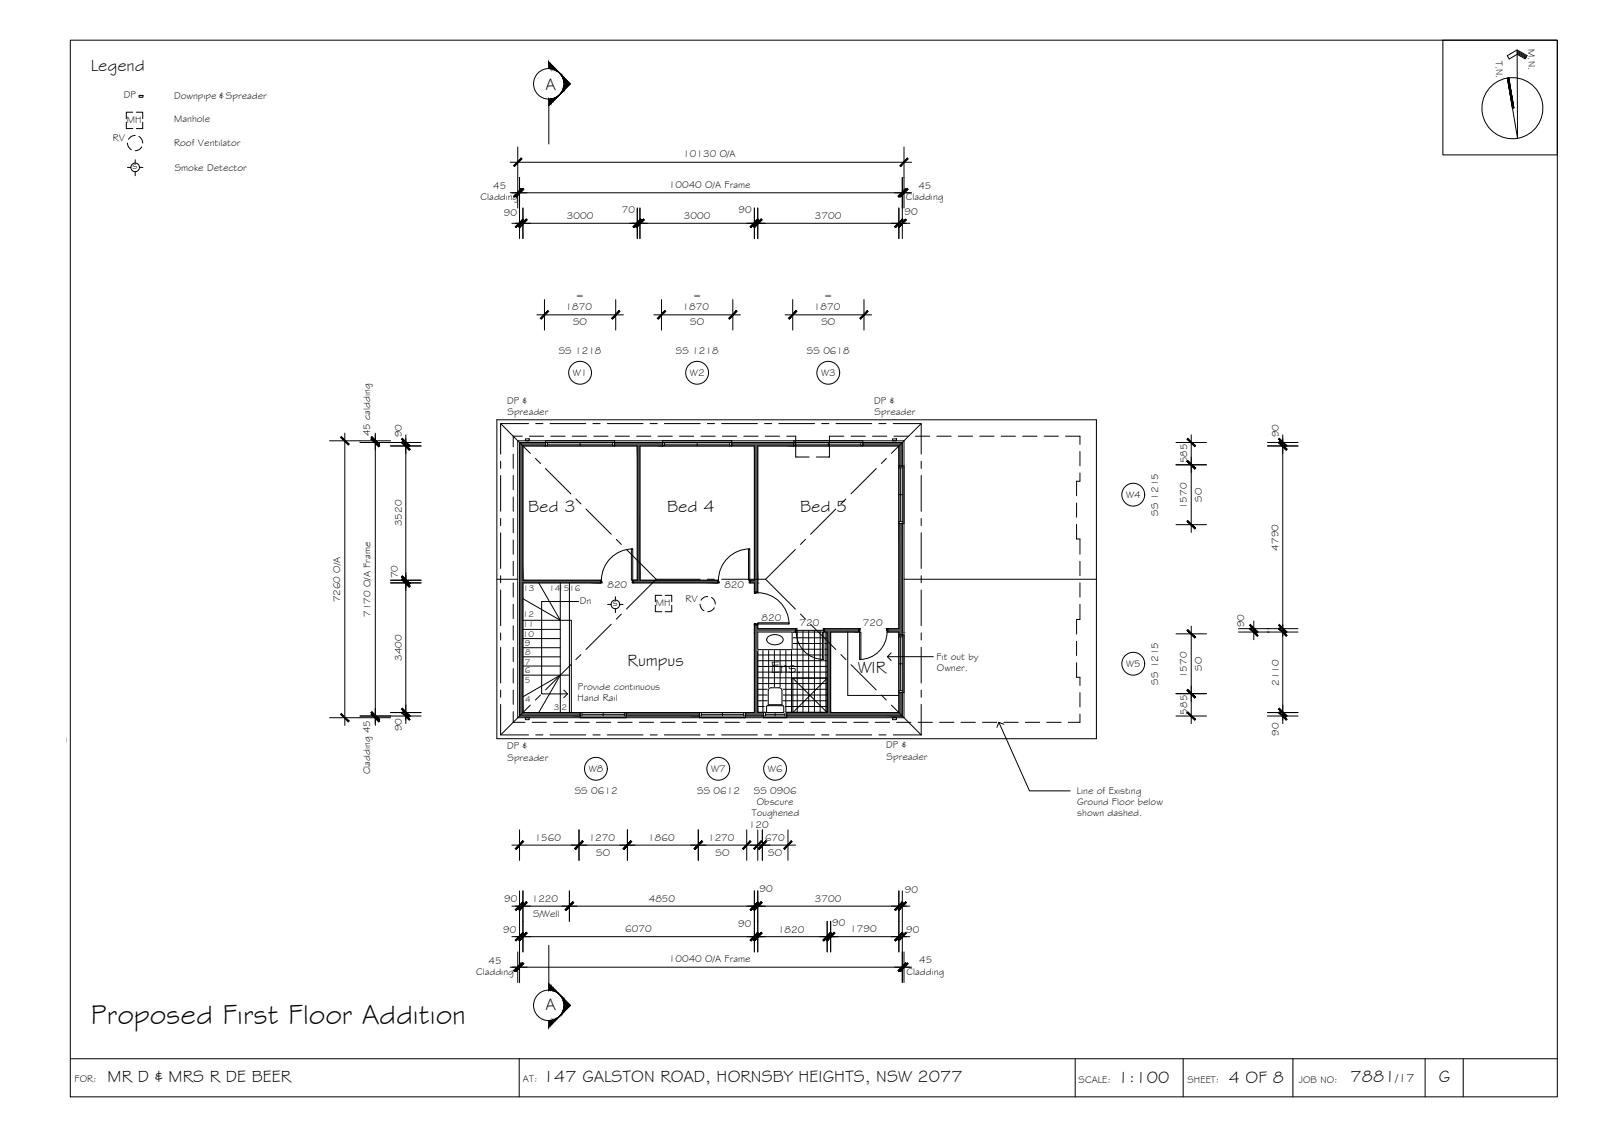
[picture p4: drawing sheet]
<svg xmlns="http://www.w3.org/2000/svg" width="420mm" height="297mm" viewBox="0 0 420 297" stroke-linecap="round" stroke-linejoin="round" font-family="sans-serif">
<!-- layer: HATCH -->
<g fill="#545454" stroke="#545454" stroke-width=".26">
<path d="M161.2 116l12.6 .9v-.9zM161.2 116l12.6 .9h-12.6z"/>
<path d="M167.1 116.9l.7 35.2v-35.2zM167.1 116.9l.7 35.2h-.7z"/>
<path d="M166.1 152.1l22.1 .7v-.7zM166.1 152.1l22.1 .7h-22.1z"/>
<path d="M191.9 116l16.3 .9v-.9zM191.9 116l16.3 .9h-16.3z"/>
<path d="M226.3 116l10.4 .9v-.9zM226.3 116l10.4 .9h-10.4z"/>
<path d="M235.7 116.9l1 5.3v-5.3zM235.7 116.9l1 5.3h-1z"/>
<path d="M197.9 116.9l.8 35.2v-35.2zM197.9 116.9l.8 35.2h-.8z"/>
<path d="M196.9 152.1l1.8 .7v-.7zM196.9 152.1l1.8 .7h-1.8z"/>
<path d="M197.9 152.8l.8 2.4v-2.4zM197.9 152.8l.8 2.4h-.8z"/>
<path d="M235.7 137.3l1 27.5v-27.5zM235.7 137.3l1 27.5h-1z"/>
<path d="M232.8 164.8l3.9 .9v-.9zM232.8 164.8l3.9 .9h-3.9z"/>
<path d="M235.7 165.7l1 .8v-.8zM235.7 165.7l1 .8h-1z"/>
<path d="M197.9 163.8l.8 1v-1zM197.9 163.8l.8 1h-.8z"/>
<path d="M216.2 164.8l9 .9v-.9zM216.2 164.8l9 .9h-9z"/>
<path d="M197.9 164.8l10.7 .9v-.9zM197.9 164.8l10.7 .9h-10.7z"/>
<path d="M235.7 181.6l1 5.2v-5.2zM235.7 181.6l1 5.2h-1z"/>
<path d="M216.9 165.7l1 21.1v-21.1zM216.9 165.7l1 21.1h-1z"/>
<path d="M197.9 165.7l.8 21.1v-21.1zM197.9 165.7l.8 21.1h-.8z"/>
<path d="M206.3 186.8l30.4 .9v-.9zM206.3 186.8l30.4 .9h-30.4z"/>
<path d="M195.5 186.8l4.7 .9v-.9zM195.5 186.8l4.7 .9h-4.7z"/>
<path d="M164.2 186.8l19.2 .9v-.9zM164.2 186.8l19.2 .9h-19.2z"/>
<path d="M136.3 116l6.8 .9v-.9zM136.3 116l6.8 .9h-6.8z"/>
<path d="M136.3 116.9l.8 35.2v-35.2zM136.3 116.9l.8 35.2h-.8z"/>
<path d="M136.3 152.1l21.3 .7v-.7zM136.3 152.1l21.3 .7h-21.3z"/>
<path d="M136.3 152.8l.8 34v-34zM136.3 152.8l.8 34h-.8z"/>
<path d="M136.3 186.8l15.9 .9v-.9zM136.3 186.8l15.9 .9h-15.9z"/>
</g>
<!-- layer: TILES -->
<g fill="none" stroke="#000" stroke-width=".26">
<path d="M198.7 179.2h18.2M198.7 177.7h18.2M198.7 176.2h18.2M198.7 174.7h18.2M198.7 173.2h18.2M198.7 171.7h18.2M198.7 170.2h18.2M198.7 168.7h18.2M198.7 167.2h18.2M200.1 165.7v21.1M201.6 165.7v21.1M203.1 165.7v21.1"/>
<path d="M204.6 165.7v21.1M206.1 165.7v21.1M207.6 165.7v21.1M208.8 165.7h7.3M209 165.3h6.9M209.1 165.3v21.5M210.6 165.3v21.5M212.1 165.3v21.5M213.6 165.3v21.5M215.1 165.3v21.5M216.6 165.7v21.1M198.7 186.7h18.2"/>
<path d="M198.7 185.2h18.2M198.7 183.7h18.2M198.7 182.2h18.2M198.7 180.7h18.2"/>
</g>
<!-- layer: BORDER -->
<g fill="none" stroke="#000" stroke-width=".26">
<path d="M18.4 10.5h390v277.1h-390zM378.4 10.5h30v30.1h-30zM397.9 13.1l2.6 1.5-.5 .8-2.1-1.2-2.1 1.3-.5-.9 2.6-1.5 .1 23.2-2.6-15.8M397.9 13.4l2.5 1.4M397.9 13.7l2.4 1.3M397.9 14l2.2 1.2M395.7 20.4l1.3 7.9M18.4 277.6h390M136.2 277.6v10M282 277.6v10M310.3 277.6v10M339.1 277.6v10"/>
<path d="M373.8 277.6v10M383.8 277.6v10"/>
<circle cx="396.7" cy="28.4" r="8"/>
</g>
<!-- layer: EXISTING -->
<g fill="none" stroke="#000" stroke-width=".26">
<path d="M134.6 119.1v3.7M137 114.4h-2.4v2.8M138.8 114.4h3.8M144.5 114.4h3.7M150.1 114.4h3.7M155.7 114.4h3.8M161.3 114.4h3.8M167 114.4h3.7M172.6 114.4h3.7M178.2 114.4h3.8M183.8 114.4h3.8M189.5 114.4h3.7"/>
<path d="M195.1 114.4h3.7M200.7 114.4h3.8M206.3 114.4h2.4v5.4h3.5M221.3 114.4h-3.8v5.4h-3.4M223.2 114.4h3.8M228.8 114.4h3.8M234.4 114.4h3.8M240.1 114.4h3.7M245.7 114.4h3.8M251.3 114.4h3.8M256.9 114.4h3.8M262.6 114.4h3.7"/>
<path d="M268.2 114.4h3.8M273.8 114.4h3.8M279.4 114.4h3.8v2.1M283.2 118.4v3.7M134.6 124.7v3.7M134.6 130.3v3.7M134.6 135.9v3.8M282.3 131.9v3.7M282.3 137.5v3.8h.9v4M283.2 124v2.2h-.9v3.8M134.6 141.6v3.7M134.6 147.2v3.7"/>
<path d="M134.6 152.8v3.7M134.6 158.4v3.8M283.2 158.4v4h-.9v3.8M283.2 147.2v3.7M283.2 152.8v3.7M134.6 164.1v3.7M134.6 169.7v3.7M134.6 175.3v3.8M282.3 168.1v3.8M282.3 173.8v3.8h.9v2.1M134.6 186.6v2.8h3.1M134.6 180.9v3.8"/>
<path d="M139.6 189.4h3.7M145.2 189.4h3.7M150.8 189.4h3.7M156.4 189.4h3.8M162 189.4h3.8M167.7 189.4h3.7M173.3 189.4h3.7M178.9 189.4h3.8M184.5 189.4h3.8M190.2 189.4h3.7M195.8 189.4h3.7M201.4 189.4h3.8"/>
<path d="M207 189.4h3.8M212.7 189.4h3.7M218.3 189.4h3.7M223.9 189.4h3.8M229.5 189.4h3.8M235.2 189.4h3.7M240.8 189.4h3.7M246.4 189.4h3.8M252 189.4h3.8M257.7 189.4h3.7M263.3 189.4h3.7M268.9 189.4h3.8"/>
<path d="M274.5 189.4h3.8M283.2 187.2v2.2h-3M283.2 181.6v3.7"/>
</g>
<!-- layer: ROOFPLAN EXIST. -->
<path d="M130.3 110.1h157.3v83.6h-157.3zM130.3 151.9h5.5M237.1 151.9h50.5" fill="none" stroke="#000" stroke-width=".26"/>
<!-- layer: NEWWORK -->
<g fill="none" stroke="#000" stroke-width=".26">
<path d="M143.1 115.6v1.3h-6v35.2h20.5v.7h-20.5v34h15.1v1.4M143.1 116h-6.8v71.7h15.9M161.2 115.6v1.3h5.9v35.2h-1v.7h22.1v-.7h-20.4v-35.2h6v-1.3M161.2 116h12.6M191.9 115.6v1.3h6v35.2h-1v.7h1v2.4h.8v-38.3h9.5v-1.3M191.9 116h16.3M226.3 115.6v1.3h9.4v5.3h1.4M226.3 116h10.4v6.2M236.7 137.3v29.2M237.1 137.3h-1.4v27.5h-2.9v.9h2.9v.8h1.4M164.2 188.2v-1.4h19.2v1.4M164.2 187.7h19.2"/>
<path d="M195.5 188.2v-1.4h2.4v-23h.8v1h9.9v.9h-9.9v21.1h1.5v1.4M195.5 187.7h4.7M236.7 181.6v6.1h-30.4M237.1 181.6h-1.4v5.2h-17.8v-21.1h7.3v-.9h-9v.9h.7v21.1h-10.6v1.4"/>
</g>
<!-- layer: STAIRS -->
<path d="M141.3 152.8l5.6 9.8-9.8-5.6M142.1 157.7h9.7M146.9 152.8v34M149.3 152.8v34M137.1 169.8h9.8M137.1 167.4h9.8M137.1 165h9.8M137.1 162.6h12.7v24.2M137.1 172.2h9.8M137.1 174.6h9.8M137.1 177h12.2M137.1 182.7l9.8-5.7-5.6 9.8" fill="none" stroke="#000" stroke-width=".26"/>
<!-- layer: WORK BY OWNER -->
<path d="M222.3 165.7v16.6h13.4" fill="none" stroke="#000" stroke-width=".26"/>
<!-- layer: INSULCLAD -->
<path d="M135.8 115.6h101.3v72.6h-101.3z" fill="none" stroke="#000" stroke-width=".26"/>
<!-- layer: MASK -->
<g fill="#fff" stroke="#fff" stroke-width=".26">
<path d="M215.7 165.7h.4l-.4 7.2zM216.1 165.7l-.4 7.2h.4z"/>
<path d="M165.6 143.9v8.2h.4zM165.6 143.9h.4v8.2z"/>
<path d="M196.3 143.9v8.2h.3zM196.3 143.9h.3v8.2z"/>
<path d="M225.5 165.7l.3 7.2v-7.2zM225.5 165.7l.3 7.2h-.3z"/>
<path d="M198.7 163.3v.3l8.3-.3zM198.7 163.6l8.3-.3v.3z"/>
<path d="M198.7 170.3l9.1-4.6v4.6zM198.7 165.7v4.6l9.1-4.6z"/>
<path d="M202.3 180.3h2.2zM202.1 180.3h2.4z"/>
<path d="M202.1 180.3h2.4zM202.1 180.3h2.4z"/>
<path d="M202.1 180.3l2.5 .1zM202 180.4h2.6z"/>
<path d="M202 180.4h2.6zM202 180.4h2.6z"/>
<path d="M202 180.4h2.7zM201.9 180.4h2.8z"/>
<path d="M201.9 180.4h2.9zM201.8 180.4h3z"/>
<path d="M201.8 180.4l3 .1zM201.8 180.4l3 .1z"/>
<path d="M201.8 180.5h3.1zM201.8 180.5h3.1z"/>
<path d="M201.7 180.5l3.2 .1zM201.7 180.5l3.2 .1z"/>
<path d="M201.7 180.6l3.3 .1zM201.7 180.6l3.3 .1z"/>
<path d="M201.6 180.7h3.4zM201.6 180.7h3.4z"/>
<path d="M201.6 180.7l3.4 .1zM201.6 180.7l3.4 .1z"/>
<path d="M201.6 180.8h3.4zM201.6 180.8h3.4z"/>
<path d="M201.5 180.8l3.6 .1zM201.5 180.8l3.6 .1z"/>
<path d="M201.5 180.9h3.6zM201.5 180.9h3.6z"/>
<path d="M201.5 180.9l3.6 .2zM201.5 180.9l3.6 .2z"/>
<path d="M201.5 181.1l3.6 3.9v-3.9zM201.5 181.1l3.6 3.9h-3.6z"/>
<path d="M201.3 185h4zM201.3 185h4z"/>
<path d="M201.3 185h4.1zM201.2 185h4.2z"/>
<path d="M201.2 185l4.2 .1zM201.2 185l4.2 .1z"/>
<path d="M201.2 185.1h4.3zM201.1 185.1h4.4z"/>
<path d="M201.1 185.1h4.4zM201.1 185.1h4.4z"/>
<path d="M201.1 185.1l4.4 .1zM201.1 185.1l4.4 .1z"/>
<path d="M201.1 185.2h4.4zM201.1 185.2h4.4z"/>
<path d="M201 185.2l4.6 .1zM201 185.2l4.6 .1z"/>
<path d="M201 185.3l4.6 1.5v-1.5zM201 185.3l4.6 1.5h-4.6z"/>
</g>
<path d="M165.6 143.9h.4v8.2h-.4zM196.3 143.9h.3v8.2h-.3zM198.7 163.3h8.3v.3h-8.3zM198.7 165.7h9.1v4.6h-9.1zM215.7 165.7h.4v7.2h-.4zM225.5 165.7h.3v7.2h-.3zM201 185.3v1.5h4.6v-1.5M201.5 181.1v3.9l-.5 .3M204.3 180.3a.75 .75 0 0 1 .8 .8M204.4 180.3h-2.2a.75 .75 0 0 0-.7 .8M205.1 181.1v3.9l.4 .3" fill="none" stroke="#fff" stroke-width=".26"/>
<!-- layer: DOORS -->
<g fill="none" stroke="#000" stroke-width=".26">
<path d="M157.6 152.1h.1l.2 .7h-.3zM165.6 143.9h.4v8.2h-.4zM166 152.1h.1v.7h-.3zM188.2 152.1h.3l.1 .7h-.4zM196.3 143.9h.3v8.2h-.3zM196.6 152.1h.3v.7h-.4zM197.9 155.2h.8v.2l-.8 .2zM197.9 163.5l.8 .1v.2h-.8zM198.7 163.3h8.3v.3h-8.3zM208.6 164.8h.4l-.2 .9h-.2zM215.7 165.7h.4v7.2h-.4zM215.9 164.8h.3v.9h-.1z"/>
<path d="M225.2 164.8h.4l-.1 .9h-.3zM225.5 165.7h.3v7.2h-.3zM232.5 164.8h.3v.9h-.2z"/>
</g>
<!-- layer: 0.13 -->
<path d="M165.9 143.9a8.2 8.2 0 0 0-8.2 8.2M196.6 143.9a8.2 8.2 0 0 0-8.2 8.2M198.7 155.4a8.2 8.2 0 0 1 8.2 8.2M208.8 165.7a7.2 7.2 0 0 0 7.2 7.2M232.6 165.7a7.2 7.2 0 0 1-7.2 7.2" fill="none" stroke="#000" stroke-width=".26"/>
<!-- layer: WINDOWS -->
<g fill="none" stroke="#000" stroke-width=".26">
<path d="M143.1 116h18.1v.9h-18.1zM143.1 116.9h18.1M143.1 115.6h18.1M143.6 116.5h17.1M143.6 116v.9M152.2 116v.9M160.7 116v.9M173.8 116h18.1v.9h-18.1zM173.8 116.9h18.1M173.8 115.6h18.1M174.3 116.5h17.1M174.3 116v.9"/>
<path d="M182.8 116v.9M191.4 116v.9M208.2 116h18.1v.9h-18.1zM208.2 116.9h18.1M208.2 115.6h18.1M208.7 116v.9M208.7 116.5h17.1M217.2 116v.9M225.8 116v.9M235.7 122.2h1v15.1h-1zM235.7 122.2v15.1M235.7 122.7h1"/>
<path d="M235.7 129.7h1M235.7 136.8h1M236.2 122.7v14.1M237.1 122.2v15.1M235.7 166.5h1v15.1h-1zM235.7 167h1M235.7 166.5v15.1M235.7 174h1M236.2 167v14.1M237.1 166.5v15.1M152.2 186.8h12v.9h-12zM152.2 186.8h12"/>
<path d="M152.2 188.2h12M152.6 186.8v.9M152.6 187.3h11.2M158.2 186.8v.9M163.8 186.8v.9M183.4 186.8h12.1v.9h-12.1zM183.4 186.8h12.1M183.4 188.2h12.1M183.9 187.3h11.2M183.9 186.8v.9M189.5 186.8v.9M195.1 186.8v.9"/>
<path d="M200.2 186.8h6.1v.9h-6.1zM200.2 186.8h6.1M200.2 188.2h6.1M200.8 187.3h5.1M200.8 186.8v.9M203.3 186.8v.9M205.9 186.8v.9M235.7 181.1h1"/>
<circle cx="152.1" cy="97.7" r="3"/>
<circle cx="182.8" cy="97.7" r="3"/>
<circle cx="217.2" cy="97.7" r="3"/>
<circle cx="297.2" cy="129.7" r="3"/>
<circle cx="297.2" cy="174" r="3"/>
<circle cx="156.3" cy="201.6" r="3"/>
<circle cx="188.4" cy="201.6" r="3"/>
<circle cx="203.3" cy="201.6" r="3"/>
</g>
<!-- layer: ROOFPLAN NEW -->
<g fill="none" stroke="#000" stroke-width=".26">
<path d="M131.3 111.1l7.8 7.8M138.6 111.1h-7.3v8M140.5 111.1h1.9M144.3 111.1h9.3M155.5 111.1h1.9M159.3 111.1h9.3M170.5 111.1h1.9M174.3 111.1h9.3M185.5 111.1h1.9M189.3 111.1h9.3M200.5 111.1h1.9M204.3 111.1h9.3"/>
<path d="M215.5 111.1h1.9M219.3 111.1h9.3M230.5 111.1h1.9M234.3 111.1h7.3v8M241.6 111.1l-7.8 7.8M131.3 120.9v1.9M131.3 124.7v9.3M131.3 135.9v1.9M131.3 139.7v9.3M140.4 120.2l1.4 1.3M143.1 122.8l6.6 6.7M151 130.8l1.4 1.3"/>
<path d="M153.7 133.4l6.6 6.7M219.2 133.4l-6.6 6.7M221.9 130.8l-1.4 1.3M229.8 122.8l-6.6 6.7M232.5 120.2l-1.4 1.3M241.6 120.9v1.9M241.6 124.7v9.3M241.6 135.9v1.9M241.6 139.7v9.3M131.3 150.9v1.9M131.3 154.7v9.4M161.6 141.4l1.4 1.3"/>
<path d="M164.3 144.1l7.8 7.8M172.1 151.9h11.5M172.1 151.9l-7.8 7.8M185.5 151.9h1.9M189.3 151.9h11.5M200.8 151.9l7.8 7.8M208.6 144.1l-7.8 7.8M211.3 141.4l-1.4 1.3M241.6 150.9v1.9M241.6 154.7v9.4M131.3 165.9v1.9M131.3 169.7v9.4"/>
<path d="M149.7 174.3l-6.6 6.6M152.4 171.6l-1.4 1.3M160.3 163.7l-6.6 6.6M163 161l-1.4 1.3M209.9 161l1.4 1.3M212.6 163.7l6.6 6.6M220.5 171.6l1.4 1.3M223.2 174.3l6.6 6.6M241.6 165.9v1.9M241.6 169.7v9.4M131.3 184.7v8h7.3M131.3 180.9v1.9"/>
<path d="M139.1 184.9l-7.8 7.8M140.5 192.7h1.9M141.8 182.2l-1.4 1.3M144.3 192.7h9.3M155.5 192.7h1.9M159.3 192.7h9.3M170.5 192.7h1.9M174.3 192.7h9.3M185.5 192.7h1.9M189.3 192.7h9.3M200.5 192.7h1.9M204.3 192.7h9.3"/>
<path d="M215.5 192.7h1.9M219.3 192.7h9.3M230.5 192.7h1.9M231.1 182.2l1.4 1.3M233.8 184.9l7.8 7.8M234.3 192.7h7.3M241.6 180.9v1.9M241.6 184.7v8"/>
</g>
<!-- layer: SERVICES -->
<g fill="none" stroke="#000" stroke-width=".26">
<path d="M33.1 32v1.7h1.7M33.5 37.5l.2 .9 .7 .9M34.8 29.4h-1.7v1.7M35.4 35.5l-1 .3-.7 .7M35.8 29.4h1.6v1.7M36.4 35.8l.7 .6 .3 1.1M36.5 25h1v.5h-1zM37.2 38.5l-.6 .7-1.1 .3M37.4 32v1.7h-1.6M33.4 43.9h.9M35.5 41.9v.9M35.5 45v1.1"/>
<path d="M36.6 43.9h.9M137.8 115.1h1v.5h-1zM234.1 115.1h1v.5h-1zM159.4 158.5h.9M161.4 156.4v.9M161.4 159.6v1M162.5 158.5h.9M171.9 158.7v1.7h1.7M173.6 156.1h-1.7v1.6M174.5 156.1h1.7v1.6M176.2 158.7v1.7h-1.7M183.6 158.4l.2 .9 .8 .8"/>
<path d="M185.6 156.4l-1 .2-.7 .8M186.6 156.6l.7 .7 .3 1.1M187.3 159.3l-.5 .7-1.2 .4M137.8 188.2h1v.5h-1zM234.1 188.2h1v.5h-1z"/>
<circle cx="35.5" cy="43.9" r="1.13"/>
<circle cx="161.4" cy="158.5" r="1.13"/>
</g>
<!-- layer: 0 -->
<path d="M142.1 157.7v24.2h6.8M232.7 172.2h12.1M233.7 171.2l-1 1 1 1M147.9 180.9l1 1-1 1M262 189.4l8 17.9h10.7M263.3 189.9l-1.3-.5-.5 1.3" fill="none" stroke="#000" stroke-width=".26"/>
<!-- layer: WETAREA FIXTURES -->
<path d="M198.7 165.7h9.1v4.6h-9.1zM201.4 167a2.82 2.82 0 0 1 3.9 .3 1.41 1.41 0 0 1-1.5 1.7h-1.1a1.31 1.31 0 0 1-1.3-.6 1.31 1.31 0 0 1 0-1.4zM207.9 177.8h9v9h-9zM207.9 177.8l9 9M216.9 177.8l-9 9M201 185.3v1.5h4.6v-1.5M201 185.3l.3-.3h4l.2 .3M201.5 181.1v3.9M201.5 184.8h3.6M204.3 180.3a.75 .75 0 0 1 .8 .8M204.4 180.3h-2.2a.75 .75 0 0 0-.7 .8M205.1 181.1v3.9" fill="none" stroke="#000" stroke-width=".26"/>
<!-- layer: DIMENSION -->
<g fill="none" stroke="#000" stroke-width=".26">
<path d="M135.8 38.5v16M237.1 38.5v16M133.8 42.5h105.3M133.8 50.5h105.3M134.2 58.5h104.4M136.3 46.5v16M137.1 54.5v8M167.1 54.5v8M167.8 54.5v8M197.9 54.5v8M198.7 54.5v8M235.7 54.5v8"/>
<path d="M236.7 46.5v16M142.8 78.5v8M161.5 78.5v8M173.5 78.5v8M192.2 78.5v8M207.9 78.5v8M226.6 78.5v8M140.8 82.5h22.7M171.5 82.5h22.7M205.9 82.5h22.7M86.4 115.6h16M90.4 113.6v76.6"/>
<path d="M94.4 116h16M98.4 113.6v76.6M102.4 116.9h8M106.4 114v75.7M308.4 116h8M312.4 114v9.9M312.4 119.9v19.7M332.4 116h8M332.4 116.9h8M336.4 114v75.7M308.4 137.6h8M308.4 121.8h8"/>
<path d="M102.4 152.8h8M102.4 152.1h8M308.4 166.2h8M312.4 179.9v9.8M312.4 164.2v19.7M324.8 165.7h15.6M324.8 164.8h15.6M328.8 162.8v4.9M86.4 188.2h16M94.4 187.7h16M102.4 186.8h8M308.4 181.9h8"/>
<path d="M308.4 187.7h8M332.4 187.7h8M332.4 186.8h8M136.3 217.6v8M151.9 217.6v8M164.6 217.6v8M183.1 217.6v8M195.8 217.6v8M198.7 217.6v8M199.9 217.6v8M206.7 217.6v8M134.2 221.6h67.7"/>
<path d="M134.2 237.6h104.4M136.3 233.6v24M137.1 233.6v16M149.3 233.6v8M197.9 233.6v16M198 221.6h10.6M198.7 233.6v16M235.7 233.6v16M236.7 233.6v24M133.8 253.6h105.3M134.2 245.6h104.4M135.8 249.6v8"/>
<path d="M216.9 241.6v8M217.9 241.6v8M237.1 249.6v8"/>
</g>
<!-- layer: 0 -->
<g fill="#000" stroke="#000" stroke-width=".26">
<path d="M134.7 51.4l.2 .2 1.8-2.2zM136.7 49.4l.2 .2-2 2z"/>
<path d="M135.1 59.4l.2 .2 1.8-2.2zM137.1 57.4l.3 .3-2.1 1.9z"/>
<path d="M136.7 41.4l-1.8 2.2 2-2zM134.7 43.4l2-2-1.8 2.2z"/>
<path d="M137.1 49.4l-1.8 2.2 2.1-2zM135.1 51.4l2-2-1.8 2.2z"/>
<path d="M137.1 49.4l-1.8 2.2 2.1-2zM135.1 51.4l2-2-1.8 2.2z"/>
<path d="M138 57.4l-1.7 2.2 1.9-1.9zM138 57.4l-1.7 2.2-.3-.2z"/>
<path d="M138 57.4l-1.7 2.2 1.9-1.9zM138 57.4l-1.7 2.2-.3-.2z"/>
<path d="M166 59.4l.3 .2 1.7-2.2zM168 57.4l.3 .3-2 1.9z"/>
<path d="M166 59.4l.3 .2 1.7-2.2zM168 57.4l.3 .3-2 1.9z"/>
<path d="M168.7 57.4l-1.8 2.2 2.1-1.9zM166.7 59.4l2-2-1.8 2.2z"/>
<path d="M168.7 57.4l-1.8 2.2 2.1-1.9zM166.7 59.4l2-2-1.8 2.2z"/>
<path d="M196.8 59.4l.2 .2 1.7-2.2zM198.7 57.4l.3 .3-2 1.9z"/>
<path d="M196.8 59.4l.2 .2 1.7-2.2zM198.7 57.4l.3 .3-2 1.9z"/>
<path d="M199.7 57.4l-1.8 2.2 2-1.9zM197.6 59.4l2.1-2-1.8 2.2z"/>
<path d="M199.7 57.4l-1.8 2.2 2-1.9zM197.6 59.4l2.1-2-1.8 2.2z"/>
<path d="M234.6 59.4l.3 .2 1.8-2.2zM236.7 57.4l.2 .3-2 1.9z"/>
<path d="M234.6 59.4l.3 .2 1.8-2.2zM236.7 57.4l.2 .3-2 1.9z"/>
<path d="M235.5 51.4l.3 .2 1.7-2.2zM237.5 49.4l.3 .2-2 2z"/>
<path d="M235.5 51.4l.3 .2 1.7-2.2zM237.5 49.4l.3 .2-2 2z"/>
<path d="M236 43.4l.2 .2 1.8-2.2zM238 41.4l.2 .2-2 2z"/>
<path d="M237.5 57.4l-1.7 2.2 2-1.9zM235.5 59.4l2-2-1.7 2.2z"/>
<path d="M238 49.4l-1.8 2.2 2-2zM238 49.4l-1.8 2.2-.2-.2z"/>
<path d="M143.7 81.4l-1.8 2.2 2-1.9zM143.7 81.4l-1.8 2.2-.2-.2z"/>
<path d="M160.4 83.4l.2 .2 1.8-2.2zM162.4 81.4l.2 .3-2 1.9z"/>
<path d="M174.4 81.4l-1.8 2.2 2-1.9zM172.4 83.4l2-2-1.8 2.2z"/>
<path d="M191.1 83.4l.2 .2 1.8-2.2zM193.1 81.4l.2 .3-2 1.9z"/>
<path d="M208.8 81.4l-1.8 2.2 2-1.9zM206.8 83.4l2-2-1.8 2.2z"/>
<path d="M225.5 83.4l.2 .2 1.8-2.2zM227.5 81.4l.2 .3-2 1.9z"/>
<path d="M89.3 114.7l2 2 .3-.2zM89.5 114.4l2.1 2.1-2.3-1.8z"/>
<path d="M97.3 114.7l2.2 1.8-2-2.1zM97.3 114.7l2.2 1.8-.2 .2z"/>
<path d="M97.3 115.1l2 2 .2-.2zM97.3 115.1l.2-.2 2 2z"/>
<path d="M97.3 115.1l2 2 .2-.2zM97.3 115.1l.2-.2 2 2z"/>
<path d="M105.3 115.1l2.2 1.8-2-2zM105.3 115.1l2.2 1.8-.2 .2z"/>
<path d="M105.3 116l2 2 .2-.2zM105.3 116l.2-.2 2 2z"/>
<path d="M105.3 116l2 2 .2-.2zM105.3 116l.2-.2 2 2z"/>
<path d="M311.5 114.9l-.2 .2 2.2 1.8zM311.3 115.1l2.2 1.8-.2 .2z"/>
<path d="M335.3 115.1l2.2 1.8-2-2zM335.3 115.1l2.2 1.8-.2 .2z"/>
<path d="M335.3 116l2 2 .2-.2zM335.3 116l.2-.2 2 2z"/>
<path d="M335.3 116l2 2 .2-.2zM335.3 116l.2-.2 2 2z"/>
<path d="M311.5 136.5l-.2 .2 2.2 1.7zM311.3 136.7l2.2 1.7-.2 .3z"/>
<path d="M311.3 121l2 2 .2-.2zM311.3 121l.2-.3 2 2.1z"/>
<path d="M311.3 121l2 2 .2-.2zM311.3 121l.2-.3 2 2.1z"/>
<path d="M105.5 151l-.2 .2 2.2 1.8zM105.3 151.2l2.2 1.8-.2 .2z"/>
<path d="M105.5 151l-.2 .2 2.2 1.8zM105.3 151.2l2.2 1.8-.2 .2z"/>
<path d="M105.3 151.9l2 2 .2-.2zM105.3 151.9l.2-.2 2 2z"/>
<path d="M105.3 151.9l2 2 .2-.2zM105.3 151.9l.2-.2 2 2z"/>
<path d="M311.3 165.3l2 2 .2-.2zM311.3 165.3l.2-.2 2 2z"/>
<path d="M327.9 163.7l-.2 .2 2.2 1.8zM327.7 163.9l2.2 1.8-.2 .2z"/>
<path d="M327.7 164.8l2 2 .2-.2zM327.9 164.6l2 2-2.2-1.8z"/>
<path d="M335.5 163.7l-.2 .2 2.2 1.8zM335.3 163.9l2.2 1.8-.2 .2z"/>
<path d="M335.3 164.8l2 2 .2-.2zM335.3 164.8l.2-.2 2 2z"/>
<path d="M89.5 187.1l-.2 .2 2.3 1.8zM89.3 187.3l2.3 1.8-.3 .2z"/>
<path d="M97.5 186.6l-.2 .2 2.2 1.8zM97.3 186.8l2.2 1.8-.2 .2z"/>
<path d="M97.5 186.6l-.2 .2 2.2 1.8zM97.3 186.8l2.2 1.8-.2 .2z"/>
<path d="M97.3 187.3l2 2 .2-.2zM97.3 187.3l.2-.2 2 2z"/>
<path d="M105.5 185.7l-.2 .2 2.2 1.8zM105.3 185.9l2.2 1.8-.2 .2z"/>
<path d="M105.5 185.7l-.2 .2 2.2 1.8zM105.3 185.9l2.2 1.8-.2 .2z"/>
<path d="M105.3 186.8l2 2 .2-.2zM105.3 186.8l.2-.2 2 2z"/>
<path d="M311.5 180.8l-.2 .2 2.2 1.8zM311.3 181l2.2 1.8-.2 .2z"/>
<path d="M311.5 180.8l-.2 .2 2.2 1.8zM311.3 181l2.2 1.8-.2 .2z"/>
<path d="M311.3 186.8l2 2 .2-.2zM311.3 186.8l.2-.2 2 2z"/>
<path d="M335.5 185.7l-.2 .2 2.2 1.8zM335.3 185.9l2.2 1.8-.2 .2z"/>
<path d="M335.5 185.7l-.2 .2 2.2 1.8zM335.3 185.9l2.2 1.8-.2 .2z"/>
<path d="M335.3 186.8l2 2 .2-.2zM335.3 186.8l.2-.2 2 2z"/>
<path d="M135.1 238.5l.2 .2 1.8-2.3zM137.1 236.4l.3 .3-2.1 2z"/>
<path d="M137.1 220.4l-1.8 2.3 2.1-2zM137.1 220.4l-1.8 2.3-.2-.2z"/>
<path d="M138 236.4l-1.7 2.3 1.9-2zM138 236.4l-1.7 2.3-.3-.2z"/>
<path d="M138 236.4l-1.7 2.3 1.9-2zM138 236.4l-1.7 2.3-.3-.2z"/>
<path d="M148.2 238.5l.2 .2 1.8-2.3zM150.2 236.4l.3 .3-2.1 2z"/>
<path d="M150.2 236.4l-1.8 2.3 2.1-2zM148.2 238.5l2-2.1-1.8 2.3z"/>
<path d="M150.7 222.5l.2 .2 1.8-2.3zM152.7 220.4l.3 .3-2.1 2z"/>
<path d="M152.7 220.4l-1.8 2.3 2.1-2zM152.7 220.4l-1.8 2.3-.2-.2z"/>
<path d="M163.4 222.5l.2 .2 1.8-2.3zM165.4 220.4l.3 .3-2.1 2z"/>
<path d="M165.4 220.4l-1.8 2.3 2.1-2zM165.4 220.4l-1.8 2.3-.2-.2z"/>
<path d="M182 222.5l.3 .2 1.8-2.3zM184.1 220.4l.2 .3-2 2z"/>
<path d="M184.1 220.4l-1.8 2.3 2-2zM184.1 220.4l-1.8 2.3-.3-.2z"/>
<path d="M194.7 222.5l.3 .2 1.8-2.3zM196.8 220.4l.2 .3-2 2z"/>
<path d="M198.7 236.4l-1.9 2.1 .2 .2zM198.7 236.4l.3 .3-2 2z"/>
<path d="M198.7 236.4l-1.9 2.1 .2 .2zM198.7 236.4l.3 .3-2 2z"/>
<path d="M197.6 222.5l.3 .2 1.8-2.3zM199.7 220.4l.2 .3-2 2z"/>
<path d="M200.8 220.4l-2 2.1 .3 .2zM200.8 220.4l.2 .3-1.9 2z"/>
<path d="M199.7 236.4l-1.8 2.3 2-2zM199.7 236.4l-1.8 2.3-.3-.2z"/>
<path d="M199.7 236.4l-1.8 2.3 2-2zM199.7 236.4l-1.8 2.3-.3-.2z"/>
<path d="M200.8 220.4l-1.7 2.3 1.9-2zM200.8 220.4l-1.7 2.3-.3-.2z"/>
<path d="M207.5 220.4l-1.8 2.3 2.1-2zM207.5 220.4l-1.8 2.3-.2-.2z"/>
<path d="M234.6 238.5l.3 .2 1.8-2.3zM236.7 236.4l.2 .3-2 2z"/>
<path d="M234.6 238.5l.3 .2 1.8-2.3zM236.7 236.4l.2 .3-2 2z"/>
<path d="M237.5 236.4l-1.7 2.3 2-2zM237.5 236.4l-1.7 2.3-.3-.2z"/>
<path d="M136.7 252.4l-2 2.1 .2 .2zM136.7 252.4l.2 .3-2 2z"/>
<path d="M137.1 244.4l-2 2.1 .2 .2zM137.1 244.4l.3 .3-2.1 2z"/>
<path d="M137.1 252.4l-1.8 2.3 2.1-2zM137.1 252.4l-1.8 2.3-.2-.2z"/>
<path d="M137.1 252.4l-1.8 2.3 2.1-2zM137.1 252.4l-1.8 2.3-.2-.2z"/>
<path d="M138 244.4l-1.7 2.3 1.9-2zM138 244.4l-1.7 2.3-.3-.2z"/>
<path d="M138 244.4l-1.7 2.3 1.9-2zM138 244.4l-1.7 2.3-.3-.2z"/>
<path d="M198.7 244.4l-1.9 2.1 .2 .2zM198.7 244.4l.3 .3-2 2z"/>
<path d="M198.7 244.4l-1.9 2.1 .2 .2zM198.7 244.4l.3 .3-2 2z"/>
<path d="M199.7 244.4l-1.8 2.3 2-2zM199.7 244.4l-1.8 2.3-.3-.2z"/>
<path d="M199.7 244.4l-1.8 2.3 2-2zM199.7 244.4l-1.8 2.3-.3-.2z"/>
<path d="M217.8 244.4l-2 2.1 .3 .2zM217.8 244.4l.2 .3-1.9 2z"/>
<path d="M217.8 244.4l-2 2.1 .3 .2zM217.8 244.4l.2 .3-1.9 2z"/>
<path d="M218.7 244.4l-1.8 2.3 2.1-2zM218.7 244.4l-1.8 2.3-.2-.2z"/>
<path d="M218.7 244.4l-1.8 2.3 2.1-2zM218.7 244.4l-1.8 2.3-.2-.2z"/>
<path d="M234.6 246.5l.3 .2 1.8-2.3zM236.7 244.4l.2 .3-2 2z"/>
<path d="M234.6 246.5l.3 .2 1.8-2.3zM236.7 244.4l.2 .3-2 2z"/>
<path d="M237.5 252.4l-2 2.1 .3 .2zM237.5 252.4l.3 .3-2 2z"/>
<path d="M237.5 252.4l-2 2.1 .3 .2zM237.5 252.4l.3 .3-2 2z"/>
<path d="M237.5 244.4l-1.7 2.3 2-2zM237.5 244.4l-1.7 2.3-.3-.2z"/>
<path d="M238 252.4l-1.8 2.3 2-2zM238 252.4l-1.8 2.3-.2-.2z"/>
</g>
<!-- layer: SECTION POINT -->
<g fill="#000" stroke="#000" stroke-width=".26">
<path d="M146.4 18.8l.4 .4zM146.4 25.2l.4-.4zM147.1 24.4l-.3 .4zM147.1 19.5l.4 .6zM147.9 20.3l1.7 1.7-1.7 1.7zM146.4 260.4l.4 .4zM146.4 266.8l.4-.4zM146.8 260.8l.3 .4zM147.5 265.5l-.4 .5zM147.9 261.9l1.7 1.7-1.7 1.7z"/>
<path d="M143.9 16.3l.6 .6v1.1zM143.9 16.3v1.7h.6z"/>
<path d="M144.5 16.9l.5 .5v.7zM144.5 16.9v1.1l.5 .1z"/>
<path d="M145 17.4l.5 .5v.4zM145 17.4v.7l.5 .2z"/>
<path d="M145.5 17.9l.5 .6zM145.5 17.9v.4l.5 .2z"/>
<path d="M146 18.3l.4 .5zM146 18.3l.4 .5z"/>
<path d="M143.9 26h.6v1.1zM143.9 26v1.7l.6-.6z"/>
<path d="M144.5 26l.5-.1v.7zM144.5 26v1.1l.5-.5z"/>
<path d="M145 25.9l.5-.2v.4zM145 25.9v.7l.5-.5z"/>
<path d="M145.5 25.7l.5-.2v.1zM145.5 25.7v.4l.5-.5z"/>
<path d="M146 25.5l.4-.3zM146 25.5v.1l.4-.4z"/>
<path d="M147.1 19.5l.4 .6zM146.8 19.2l.3 .4z"/>
<path d="M147.5 23.9l-.4 .5zM147.1 24.4l.4-.3z"/>
<path d="M147.5 19.8l.2 .3v.5zM147.5 19.8l.2 .8z"/>
<path d="M147.7 23.4v.5h-.2zM147.5 23.9v.2l.2-.2z"/>
<path d="M147.7 20.1l.2 .1v.9zM147.7 20.1l.2 1z"/>
<path d="M147.9 22.9v.8l-.2-.3zM147.7 23.4v.5l.2-.2z"/>
<path d="M147.9 20.2v1.5zM147.9 20.2v1.5z"/>
<path d="M147.9 22.3v1.4zM147.9 22.9v.8z"/>
<path d="M144.5 258.5l-.6 1.1h.6zM143.9 257.9l.6 .6-.6 1.1z"/>
<path d="M145 259l-.5 .6 .5 .1zM144.5 258.5l.5 .5-.5 .6z"/>
<path d="M145 259.7l.5 .2v-.4zM145 259l.5 .5-.5 .2z"/>
<path d="M144.5 267.6l-.6 1.7 .6-.6zM143.9 267.6h.6l-.6 1.7z"/>
<path d="M145 267.5l-.5 1.2 .5-.5zM144.5 267.6l.5-.1-.5 1.2z"/>
<path d="M145.5 267.3l-.5 .9 .5-.5zM145 267.5l.5-.2-.5 .9z"/>
<path d="M146 267.1l-.5 .6zM145.5 267.3l.5-.2-.5 .6z"/>
<path d="M145.5 259.9l.5 .2v-.2zM145.5 259.5l.5 .4h-.5z"/>
<path d="M146.4 266.8l-.4 .4zM146 267.1l.4-.3-.4 .4z"/>
<path d="M146 260.1l.4 .3zM146 259.9l.4 .5-.4-.3z"/>
<path d="M147.5 265.5l-.4 .5zM147.1 266l-.3 .4z"/>
<path d="M147.1 261.2l.4 .5zM147.1 261.1l.4 .3z"/>
<path d="M147.7 265l-.2 .7 .2-.2zM147.7 265l-.2 .7z"/>
<path d="M147.5 261.7l.2 .5v-.5zM147.5 261.4l.2 .3h-.2z"/>
<path d="M147.9 264.4l-.2 1.1 .2-.2zM147.9 264.4l-.2 1.1z"/>
<path d="M147.9 261.8l-.2 .4 .2 .5zM147.7 261.7l.2 .1-.2 .4z"/>
<path d="M147.9 263.9v1.4zM147.9 263.9v1.4z"/>
<path d="M147.9 261.9v1.4zM147.9 261.8v.9z"/>
</g>
<g fill="none" stroke="#000" stroke-width=".26">
<path d="M143.9 18v-1.7l5.7 5.7-5.7 5.7M143.9 26v11.8M143.9 257.9l5.7 5.7-5.7 5.7v-1.7M143.9 247.8v11.8"/>
<circle cx="143.9" cy="22" r="4"/>
<circle cx="143.9" cy="263.6" r="4"/>
</g>
<!-- layer: BORDER -->
<g fill="#000" stroke="#000" stroke-width=".26">
<path d="M395.4 20.5l1.3 7.9zM395.4 20.5l.3-.1 1 8z"/>
<path d="M395.7 20.4l1 8 .3-.1zM395.7 20.4l1.3 7.9z"/>
</g>
<text font-size="7.5" x="23.9" y="268.4">Proposed First Floor Addition</text>
<g font-size="4.5">
<text x="23.8" y="18.5">Legend</text>
<text x="143.1" y="23.7">A</text>
<text x="138.5" y="134.4">Bed 3</text>
<text x="175" y="134.4">Bed 4</text>
<text x="209.8" y="134.4">Bed 5</text>
<text x="164.6" y="174.6">Rumpus</text>
<text x="202.2" y="176.5">Ens.</text>
<text x="224.9" y="176.5">WIR</text>
<text x="143.1" y="264.8">A</text>
<text x="28.2" y="283.6">MR D &amp; MRS R DE BEER</text>
<text x="142.4" y="283.6">147 GALSTON ROAD, HORNSBY HEIGHTS, NSW 2077</text>
<text x="293.2" y="283.9">1:100</text>
<text x="322.3" y="283.9">4 OF 8</text>
<text x="354.2" y="283.8">7881</text>
<text x="377.4" y="283.8">G</text>
</g>
<text font-size="3.2" x="366" y="283.8">/17</text>
<g font-size="2.6">
<text x="392.3" y="15.9" transform="rotate(88 392.3 15.9)">T.N.</text>
<text x="400.8" y="12.8" transform="rotate(88 400.8 12.8)">M.N.</text>
<text x="32.5" y="25.7">DP</text>
<text x="45.7" y="26">Downpipe &amp; Spreader</text>
<text x="33.3" y="32.3">MH</text>
<text x="45.7" y="32">Manhole</text>
<text x="29.6" y="37.1">RV</text>
<text x="45.7" y="38.4">Roof Ventilator</text>
<text x="179.2" y="41.3">10130 O/A</text>
<text x="34.8" y="44.4">s</text>
<text x="45.8" y="44.8">Smoke Detector</text>
<text x="126.1" y="52.5">Cladding</text>
<text x="129.3" y="49.6">45</text>
<text x="175.4" y="49.3">10040 O/A Frame</text>
<text x="237.6" y="52.5">Cladding</text>
<text x="240.9" y="49.6">45</text>
<text x="132.2" y="56.6">90</text>
<text x="148.7" y="57.5">3000</text>
<text x="163.1" y="56">70</text>
<text x="179.4" y="57.5">3000</text>
<text x="193.7" y="55.9">90</text>
<text x="213.7" y="57.4">3700</text>
<text x="237.2" y="56.4">90</text>
<text x="148.3" y="81.4">1870</text>
<text x="151.1" y="78.5">=</text>
<text x="179" y="81.4">1870</text>
<text x="181.8" y="78.5">=</text>
<text x="213.5" y="81.4">1870</text>
<text x="216.2" y="78.5">=</text>
<text x="150.3" y="85.3">SO</text>
<text x="181" y="85.3">SO</text>
<text x="215.4" y="85.3">SO</text>
<text x="146.5" y="92.9">SS 1218</text>
<text x="177.3" y="92.9">SS 1218</text>
<text x="211.7" y="92.9">SS 0618</text>
<text x="150.2" y="98.6">W1</text>
<text x="181" y="98.6">W2</text>
<text x="215.4" y="98.6">W3</text>
<text x="133" y="106">DP &amp;</text>
<text x="229.3" y="106">DP &amp;</text>
<text x="133.1" y="108.9">Spreader</text>
<text x="229.4" y="108.9">Spreader</text>
<text x="97.1" y="114.4" transform="rotate(-90 97.1 114.4)">45 caldding</text>
<text x="105.4" y="114.7" transform="rotate(-90 105.4 114.7)">90</text>
<text x="335.4" y="114.6" transform="rotate(-90 335.4 114.6)">90</text>
<text x="311.3" y="121.5" transform="rotate(-90 311.3 121.5)">585</text>
<text x="295.3" y="130.5">W4</text>
<text x="315.2" y="131.5" transform="rotate(-90 315.2 131.5)">SO</text>
<text x="105.4" y="138" transform="rotate(-90 105.4 138)">3520</text>
<text x="303.8" y="135.2" transform="rotate(-90 303.8 135.2)">SS 1215</text>
<text x="311.3" y="133.5" transform="rotate(-90 311.3 133.5)">1570</text>
<text x="335.3" y="144.3" transform="rotate(-90 335.3 144.3)">4790</text>
<text x="104.4" y="151.6" transform="rotate(-90 104.4 151.6)">70</text>
<text x="159.3" y="154.2">820</text>
<text x="190" y="154.2">820</text>
<text x="89.2" y="157.9" transform="rotate(-90 89.2 157.9)">7260 O/A</text>
<text x="97.2" y="161.7" transform="rotate(-90 97.2 161.7)">7170 O/A Frame</text>
<text x="152" y="158.4">Dn</text>
<text x="160.7" y="159">s</text>
<text x="172" y="159">MH</text>
<text x="179.8" y="157.9">RV</text>
<text x="199.8" y="162.8">820</text>
<text x="209.7" y="164.1">720</text>
<text x="226.3" y="164.1">720</text>
<text x="326.3" y="164.4" transform="rotate(-90 326.3 164.4)">90</text>
<text x="105.4" y="173.3" transform="rotate(-90 105.4 173.3)">3400</text>
<text x="245.6" y="173">Fit out by</text>
<text x="245.7" y="175.9">Owner.</text>
<text x="295.3" y="174.8">W5</text>
<text x="303.8" y="179.5" transform="rotate(-90 303.8 179.5)">SS 1215</text>
<text x="311.3" y="177.8" transform="rotate(-90 311.3 177.8)">1570</text>
<text x="315.2" y="175.8" transform="rotate(-90 315.2 175.8)">SO</text>
<text x="335.4" y="179.8" transform="rotate(-90 335.4 179.8)">2110</text>
<text x="151.5" y="183.9">Hand Rail</text>
<text x="151.5" y="181">Provide continuous</text>
<text x="105.4" y="191.7" transform="rotate(-90 105.4 191.7)">90</text>
<text x="311.3" y="187.4" transform="rotate(-90 311.3 187.4)">585</text>
<text x="0" y="194.3">ector - Existing</text>
<text x="133" y="196.4">DP &amp;</text>
<text x="232.4" y="196.2">DP &amp;</text>
<text x="335.4" y="193" transform="rotate(-90 335.4 193)">90</text>
<text x="97.1" y="203" transform="rotate(-90 97.1 203)">Cladding 45</text>
<text x="133.1" y="199.4">Spreader</text>
<text x="154.4" y="202.3">W8</text>
<text x="186.5" y="202.3">W7</text>
<text x="201.4" y="202.3">W6</text>
<text x="232.5" y="199.2">Spreader</text>
<text x="150.8" y="208.1">SS 0612</text>
<text x="182.8" y="208.1">SS 0612</text>
<text x="197.7" y="208.1">SS 0906</text>
<text x="282.4" y="208.1">Line of Existing</text>
<text x="197.2" y="214">Toughened</text>
<text x="198.5" y="211">Obscure</text>
<text x="282.5" y="211.1">Ground Floor below</text>
<text x="282.5" y="214">shown dashed.</text>
<text x="140.2" y="220.5">1560</text>
<text x="154.4" y="220.4">1270</text>
<text x="170" y="220.5">1860</text>
<text x="185.7" y="220.4">1270</text>
<text x="196.4" y="217">120</text>
<text x="200.6" y="220.4">670</text>
<text x="156.4" y="224.3">SO</text>
<text x="187.7" y="224.3">SO</text>
<text x="201.5" y="224.3">SO</text>
<text x="199.2" y="233.9">90</text>
<text x="132.2" y="236.5">90</text>
<text x="139.5" y="236.5">1220</text>
<text x="170.1" y="236.5">4850</text>
<text x="213.7" y="236.4">3700</text>
<text x="237.3" y="234.1">90</text>
<text x="132" y="244.5">90</text>
<text x="139.8" y="240.3">S/Well</text>
<text x="164" y="244.4">6070</text>
<text x="193.6" y="243.1">90</text>
<text x="204.1" y="244.5">1820</text>
<text x="218.2" y="242.9">90</text>
<text x="223" y="244.4">1790</text>
<text x="237.7" y="244.5">90</text>
<text x="124.9" y="255.7">Cladding</text>
<text x="128.2" y="252.8">45</text>
<text x="175.4" y="252.3">10040 O/A Frame</text>
<text x="237.8" y="255.5">Cladding</text>
<text x="241.1" y="252.6">45</text>
<text x="19.6" y="283.8">FOR:</text>
<text x="137.2" y="283.6">AT:</text>
<text x="282.9" y="283.9">SCALE:</text>
<text x="311.5" y="283.9">SHEET:</text>
<text x="340.7" y="283.9">JOB NO:</text>
</g>
<g font-size="2.2">
<text x="137.2" y="154.9">13</text>
<text x="144" y="154.9">141516</text>
<text x="137.1" y="161.9">12</text>
<text x="137.1" y="167">10</text>
<text x="137.1" y="164.5">11</text>
<text x="137.7" y="169.4">9</text>
<text x="137.7" y="171.8">8</text>
<text x="137.6" y="178.9">5</text>
<text x="137.7" y="174.3">7</text>
<text x="137.7" y="176.5">6</text>
<text x="137.7" y="184">4</text>
<text x="145.2" y="186.2">3</text>
<text x="147.3" y="186.2">2</text>
</g>
</svg>
